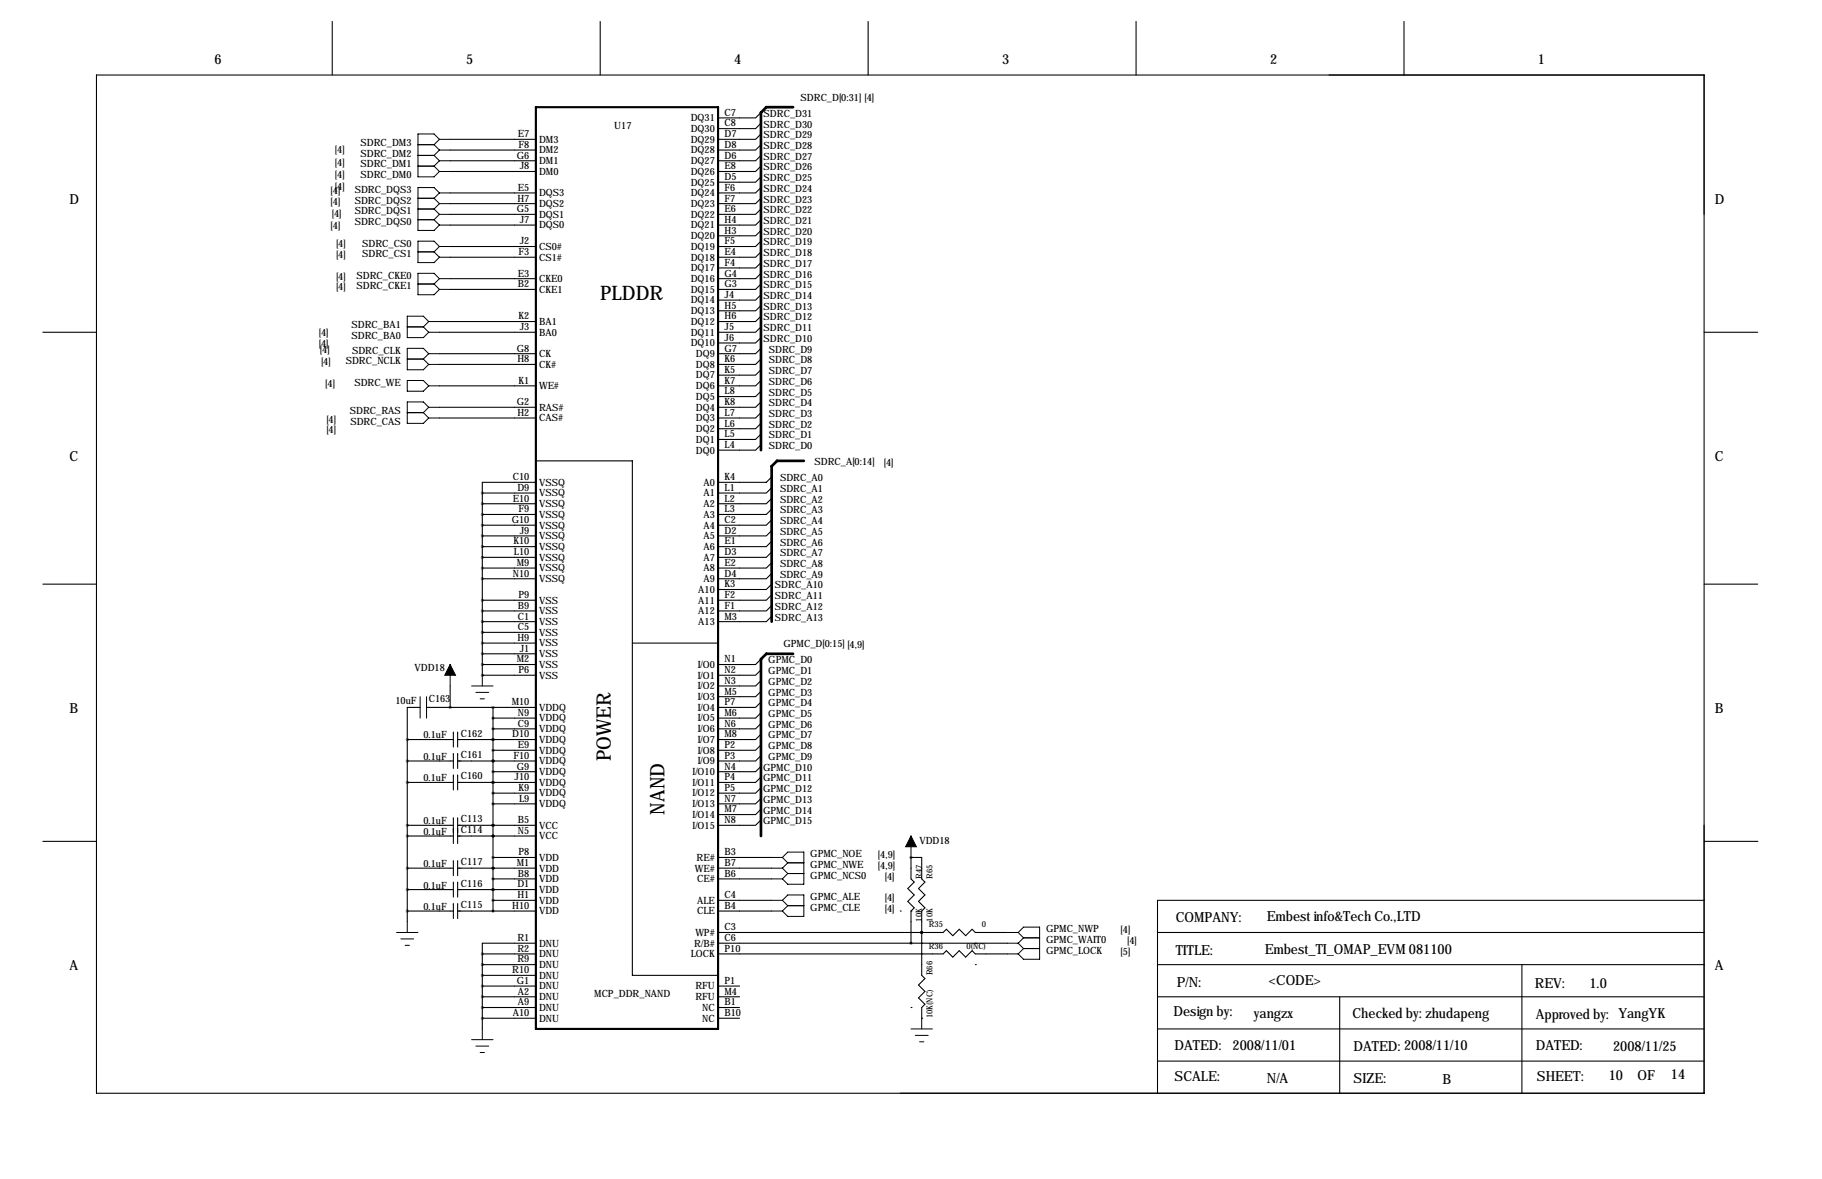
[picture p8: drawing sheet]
<svg xmlns="http://www.w3.org/2000/svg" width="432mm" height="279mm" viewBox="0 0 432 279" stroke-linecap="round" stroke-linejoin="round" font-family="sans-serif">
<g fill="none" stroke="#000" stroke-width=".25">
<path d="M22.9 17.8h381v241.3h-381zM78.7 5.1v12.7M142.2 5.1v12.7M205.7 5.1v12.7M269.2 5.1v12.7M332.7 5.1v12.7M106.7 38.1h20.3M106.7 33h20.3M106.7 35.6h20.3M180.3 39.4l-1.2 1.2h-8.9M180.3 36.8l-1.2 1.3h-8.9M180.3 34.3l-1.2 1.3h-8.9"/>
<path d="M180.3 31.8l-1.2 1.2h-8.9M180.3 29.2l-1.2 1.3h-8.9M180.3 26.7l-1.2 1.2h-8.9M106.7 45.7h20.3M106.7 50.8h20.3M106.7 40.6h20.3M106.7 58.4h20.3M106.7 48.3h20.3M106.7 53.3h20.3M180.3 59.7l-1.2 1.3h-8.9M180.3 57.2l-1.2 1.2h-8.9M180.3 54.6l-1.2 1.3h-8.9"/>
<path d="M180.3 52.1l-1.2 1.2h-8.9M180.3 49.5l-1.2 1.3h-8.9M180.3 47l-1.2 1.3h-8.9M180.3 44.4l-1.2 1.3h-8.9M180.3 41.9l-1.2 1.3h-8.9M10.2 78.7h12.7M104.1 78.7h22.9M104.1 76.2h22.9M106.7 68.6h20.3M106.7 66h20.3M106.7 61h20.3M180.3 77.5l-1.2 1.2h-8.9"/>
<path d="M180.3 74.9l-1.2 1.3h-8.9M180.3 72.4l-1.2 1.3h-8.9M180.3 69.8l-1.2 1.3h-8.9M180.3 67.3l-1.2 1.3h-8.9M180.3 64.8l-1.2 1.2h-8.9M180.3 62.2l-1.2 1.3h-8.9M403.9 78.7h12.7M104.1 96.5h22.9M104.1 83.8h22.9M104.1 99.1h22.9M104.1 86.4h22.9M104.1 91.4h22.9"/>
<path d="M180.3 97.8l-1.2 1.3h-8.9M180.3 95.2l-1.2 1.3h-8.9M180.3 92.7l-1.2 1.3h-8.9M180.3 90.2l-1.2 1.2h-8.9M180.3 87.6l-1.2 1.3h-8.9M180.3 85.1l-1.2 1.3h-8.9M180.3 82.5l-1.2 1.3h-8.9M180.3 80l-1.2 1.3h-8.9M114.3 116.8h12.7M114.3 119.4h12.7M114.3 116.8v43.2M127 114.3h-12.7v2.5"/>
<path d="M127 109.2h22.9v121.9h20.3M180.3 105.4l-1.2 1.3h-8.9M180.3 102.9l-1.2 1.2h-8.9M180.3 100.3l-1.2 1.3h-8.9M182.9 115.6l-1.3 1.2h-11.4M182.9 118.1l-1.3 1.3h-11.4M182.9 113l-1.3 1.3h-11.4M10.2 138.4h12.7M114.3 124.5h12.7M114.3 127h12.7M114.3 132.1h12.7M114.3 137.2h12.7"/>
<path d="M114.3 129.5h12.7M114.3 134.6h12.7M114.3 121.9h12.7M182.9 120.7l-1.3 1.2h-11.4M182.9 123.2l-1.3 1.3h-11.4M182.9 125.7l-1.3 1.3h-11.4M182.9 128.3l-1.3 1.2h-11.4M182.9 130.8l-1.3 1.3h-11.4M182.9 133.3l-1.3 1.3h-11.4M182.9 135.9l-1.3 1.3h-11.4M182.9 138.4l-1.3 1.3h-11.4M403.9 138.4h12.7"/>
<path d="M114.3 152.4h12.7M114.3 144.8h12.7M114.3 147.3h12.7M114.3 149.9h12.7M114.3 142.2h12.7M114.3 154.9h12.7M114.3 157.5h12.7M149.9 152.4h20.3M180.3 156.2l-1.2 1.3h-8.9M180.3 158.8l-1.2 1.2h-8.9M182.9 141l-1.3 1.2h-11.4M182.9 143.5l-1.3 1.3h-11.4"/>
<path d="M182.9 146l-1.3 1.3h-11.4M96.5 175.3h10.9M99.6 167.6h-3.1v50.8M101.1 167.6h25.9M106.7 162.6v5M107.4 173.5v3.5M107.4 178.6v3.5M108.5 175.3h18.5M108.5 173.5v3.5M108.5 178.6v3.5M114.3 160h.1M114.3 160h12.7"/>
<path d="M116.8 175.3h.1M116.8 172.7h10.2M116.8 177.8h10.2M116.8 170.2h10.2M116.8 167.6v48.3M180.3 161.3l-1.2 1.3h-8.9M180.3 163.8l-1.2 1.3h-8.9M180.3 166.4l-1.2 1.2h-8.9M180.3 168.9l-1.2 1.3h-8.9M180.3 171.4l-1.2 1.3h-8.9M180.3 174l-1.2 1.3h-8.9M180.3 176.5l-1.2 1.3h-8.9"/>
<path d="M180.3 179.1l-1.2 1.2h-8.9M10.2 199.4h12.7M96.5 195.6h10.9M96.5 180.3h10.9M96.5 185.4h10.9M96.5 198.1h10.9M107.4 183.6v3.6M107.4 193.8v6.1M108.5 195.6h18.5M108.5 180.3h18.5M108.5 185.4h18.5M108.5 198.1h18.5"/>
<path d="M108.5 183.6v3.6M108.5 193.8v6.1M116.8 180.3h.1M116.8 185.4h.1M116.8 195.6h.1M116.8 198.1h.1M116.8 182.9h10.2M116.8 188h10.2M116.8 190.5h10.2M180.3 181.6l-1.2 1.3h-8.9M180.3 184.1l-1.2 1.3h-8.9M180.3 186.7l-1.2 1.3h-8.9"/>
<path d="M180.3 189.2l-1.2 1.3h-8.9M180.3 191.8l-1.2 1.2h-8.9M180.3 194.3l-1.2 1.3h-8.9M403.9 199.4h12.7M96.5 215.9h10.9M96.5 205.7h10.9M96.5 210.8h10.9M107.4 204v3.5M107.4 209v3.6M107.4 214.1v3.6M108.5 215.9h18.5M108.5 205.7h18.5"/>
<path d="M108.5 210.8h18.5M108.5 204v3.5M108.5 209v3.6M108.5 214.1v3.6M116.8 205.7h.1M116.8 210.8h.1M116.8 213.4h10.2M116.8 203.2h10.2M116.8 208.3h10.2M170.2 213.4h12.7M170.2 203.2h12.7M170.2 215.9h12.7"/>
<path d="M170.2 208.3h12.7M170.2 205.7h12.7M213.4 215.9h.1M215.9 215.9h.1M215.9 203.2h2.5v5.1l.8 .7-1.5 1.6 1.5 1.5-1.5 1.5 1.5 1.5-.8 .8v15.2l.8 .8-1.5 1.5 1.5 1.5-1.5 1.6 1.5 1.5-.8 .8v2.5M215.9 203.2h.1M215.9 203.2v5.1l.8 .7-1.6 1.6 1.6 1.5-1.6 1.5 1.6 1.5-.8 .8M215.9 215.9v7.6M403.9 213.4h-129.6v45.7M114.3 236.2h12.7M114.3 228.6h12.7M114.3 231.1h12.7"/>
<path d="M114.3 238.8h12.7M114.3 233.7h12.7M114.3 226.1h12.7M114.3 226.1v17.7M127 223.5h-12.7v2.6M170.2 236.2h5.1M170.2 221h53.3l.8-.8 1.5 1.5 1.5-1.5 1.6 1.5 1.5-1.5 .7 .8h7.7M170.2 238.8h5.1M170.2 223.5h68.6M170.2 233.7h5.1M170.2 226.1h53.3l.8-.8 1.5 1.5 1.5-1.5 1.6 1.5 1.5-1.5 .7 .8h7.7M215.9 238.8h.1"/>
<path d="M218.4 221h.1M231.1 228.6h.1M231.1 223.5h.1M274.3 236.2h129.6M274.3 228.6h129.6M274.3 221h129.6M317.5 236.2v22.9M360.7 228.6v30.5M114.3 241.3h12.7M170.2 241.3h5.1M218.4 241.3h.1M274.3 251.5h129.6"/>
<path d="M274.3 243.8h129.6"/>
</g>
<path d="M127 25.4h43.2v218.4h-43.2z" fill="none" stroke="#000" stroke-width=".51"/>
<g fill="none" stroke="#000" stroke-width=".24">
<path d="M99.1 39.4h3.8M99.1 36.8h3.8M99.1 34.3h3.8M102.9 39.4l1.2 1.2M102.9 36.8l1.2 1.3M102.9 34.3l1.2 1.3M104.1 33l-1.2-1.2h-3.8v10.1h3.8l1.2-1.3M104.1 38.1h2.6M104.1 38.1l-1.2 1.3M104.1 35.6h2.6M104.1 35.6l-1.2 1.2M104.1 33h2.6"/>
<path d="M104.1 33l-1.2 1.3M99.1 49.5h3.8M99.1 52.1h3.8M99.1 47h3.8M99.1 59.7h3.8M102.9 49.5l1.2 1.3M102.9 47l1.2 1.3M102.9 52.1l1.2 1.2M102.9 59.7l1.2 1.3M104.1 50.8h2.6M104.1 45.7l-1.2-1.3h-3.8v10.2h3.8l1.2-1.3M104.1 58.4l-1.2-1.2h-3.8v5h3.8l1.2-1.2"/>
<path d="M104.1 50.8l-1.2 1.3M104.1 48.3h2.6M104.1 48.3l-1.2 1.2M104.1 45.7h2.6M104.1 45.7l-1.2 1.3M104.1 53.3h2.6M104.1 40.6h2.6M104.1 58.4h2.6M104.1 58.4l-1.2 1.3M96.5 77.5h3.8M99.1 67.3h3.8M100.3 77.5l1.3 1.2"/>
<path d="M101.6 76.2l-1.3-1.3h-3.8v5.1h3.8l1.3-1.3M101.6 78.7h2.5M101.6 76.2h2.5M101.6 76.2l-1.3 1.3M102.9 67.3l1.2 1.3M104.1 66l-1.2-1.2h-3.8v5h3.8l1.2-1.2M104.1 61h2.6M104.1 66h2.6M104.1 66l-1.2 1.3M104.1 68.6h2.6M96.5 97.8h3.8M96.5 90.2h3.8l1.3 1.2-1.3 1.3h-3.8z"/>
<path d="M96.5 85.1h3.8M100.3 97.8l1.3 1.3M100.3 85.1l1.3 1.3M101.6 99.1h2.5M101.6 83.8l-1.3-1.3h-3.8v5.1h3.8l1.3-1.2M101.6 96.5l-1.3-1.3h-3.8v5.1h3.8l1.3-1.2M101.6 96.5h2.5M101.6 96.5l-1.3 1.3M101.6 83.8h2.5M101.6 83.8l-1.3 1.3M101.6 86.4h2.5M101.6 91.4h2.5"/>
<path d="M106.7 157.5v5.1M99.6 165.1v5.1M101.1 165.1v5.1M111.8 162.6h5M112.8 164.1h3M113.8 165.6h1M114.3 160v2.6M215.9 198.1v5.1M96.5 218.4v2.6M182.9 203.2h2.5M182.9 205.7h2.5M182.9 208.3h2.5"/>
<path d="M182.9 213.4h2.5M182.9 215.9h2.5M185.4 203.2l1.3 1.3M185.4 203.2l1.3-1.3h3.8v7.6h-3.8l-1.3-1.2M185.4 213.4l1.3-1.3h3.8v5.1h-3.8l-1.3-1.3M185.4 205.7l1.3 1.3M185.4 213.4l1.3 1.2M186.7 204.5h3.8M186.7 207h3.8M186.7 204.5l-1.3 1.2M186.7 207l-1.3 1.3M186.7 214.6h3.8"/>
<path d="M186.7 214.6l-1.3 1.3M94 221h5.1M95 222.5h3M96 224h1M238.8 221h2.5M238.8 223.5h2.5M238.8 226.1h2.5M241.3 223.5l1.3 1.3M241.3 221l1.3-1.3h3.8v7.6h-3.8l-1.3-1.2M241.3 221l1.3 1.2M242.6 224.8h3.8M242.6 222.2h3.8"/>
<path d="M242.6 222.2l-1.3 1.3M242.6 224.8l-1.3 1.3M111.8 246.4h5M112.8 247.9h3M113.8 249.4h1M114.3 243.8v2.6M215.9 243.8h5.1M216.9 245.4h3.1M217.9 246.9h1M218.4 241.3v2.5"/>
</g>
<path d="M106.7 157.5l1.2 2.5h-2.5zM215.9 198.1l1.3 2.6h-2.6z" fill="#000" stroke="#000" stroke-width=".24"/>
<path d="M116.8 213.4a.05 .05 0 0 0 .1 0 .05 .05 0 0 0-.1 0zM116.8 210.8a.05 .05 0 0 0 .1 0 .05 .05 0 0 0-.1 0zM116.8 208.3a.05 .05 0 0 0 .1 0 .05 .05 0 0 0-.1 0zM116.8 205.7a.05 .05 0 0 0 .1 0 .05 .05 0 0 0-.1 0zM116.8 203.2a.05 .05 0 0 0 .1 0 .05 .05 0 0 0-.1 0zM116.8 198.1a.05 .05 0 0 0 .1 0 .05 .05 0 0 0-.1 0zM116.8 195.6a.05 .05 0 0 0 .1 0 .05 .05 0 0 0-.1 0zM116.8 190.5a.05 .05 0 0 0 .1 0 .05 .05 0 0 0-.1 0zM116.8 188a.05 .05 0 0 0 .1 0 .05 .05 0 0 0-.1 0zM116.8 185.4a.05 .05 0 0 0 .1 0 .05 .05 0 0 0-.1 0zM116.8 182.9a.05 .05 0 0 0 .1 0 .05 .05 0 0 0-.1 0zM116.8 180.3a.05 .05 0 0 0 .1 0 .05 .05 0 0 0-.1 0zM116.8 177.8a.05 .05 0 0 0 .1 0 .05 .05 0 0 0-.1 0zM116.8 175.3a.05 .05 0 0 0 .1 0 .05 .05 0 0 0-.1 0zM116.8 172.7a.05 .05 0 0 0 .1 0 .05 .05 0 0 0-.1 0zM116.8 170.2a.05 .05 0 0 0 .1 0 .05 .05 0 0 0-.1 0zM116.8 175.3a.05 .05 0 0 0 .1 0 .05 .05 0 0 0-.1 0zM116.8 180.3a.05 .05 0 0 0 .1 0 .05 .05 0 0 0-.1 0zM116.8 185.4a.05 .05 0 0 0 .1 0 .05 .05 0 0 0-.1 0zM116.8 195.6a.05 .05 0 0 0 .1 0 .05 .05 0 0 0-.1 0zM116.8 198.1a.05 .05 0 0 0 .1 0 .05 .05 0 0 0-.1 0zM116.8 205.7a.05 .05 0 0 0 .1 0 .05 .05 0 0 0-.1 0zM116.8 210.8a.05 .05 0 0 0 .1 0 .05 .05 0 0 0-.1 0zM116.8 215.9a.05 .05 0 0 0 .1 0 .05 .05 0 0 0-.1 0zM116.8 167.6a.05 .05 0 0 0 .1 0 .05 .05 0 0 0-.1 0zM218.4 221a.05 .05 0 0 0 .1 0 .05 .05 0 0 0-.1 0zM218.4 221a.05 .05 0 0 0 .1 0 .05 .05 0 0 0-.1 0z" fill="#000" stroke="#000" stroke-width=".63"/>
<path d="M188 25.4h-6.4l-1.3 1.3v80M190.5 109.2h-6.4l-1.2 1.3v36.8M188 154.9h-6.4l-1.3 1.3v41.9" fill="none" stroke="#000" stroke-width=".63"/>
<g font-size="4.7">
<text x="142.2" y="71.1">PLDDR</text>
<text x="144.8" y="170.3" transform="rotate(-90 144.8 170.3)">ER</text>
<text x="144.8" y="180.3" transform="rotate(-90 144.8 180.3)">POW</text>
<text x="157.5" y="193" transform="rotate(-90 157.5 193)">NAND</text>
</g>
<g font-size="3.3">
<text x="50.8" y="15.2">6</text>
<text x="110.5" y="15.2">5</text>
<text x="174" y="15.2">4</text>
<text x="237.5" y="15.2">3</text>
<text x="301" y="15.2">2</text>
<text x="364.5" y="15.2">1</text>
<text x="16.5" y="48.3">D</text>
<text x="406.4" y="48.3">D</text>
<text x="16.5" y="109.2">C</text>
<text x="406.4" y="109.2">C</text>
<text x="16.5" y="168.9">B</text>
<text x="406.4" y="168.9">B</text>
<text x="278.6" y="218.4">COMPANY:</text>
<text x="300.2" y="218.2">Embest info&amp;Tech Co.,LTD</text>
<text x="278.6" y="226.3">TITLE:</text>
<text x="299.7" y="226.1">Embest_TI_OMAP_EVM 081100</text>
<text x="16.5" y="229.9">A</text>
<text x="278.9" y="233.9">P/N:</text>
<text x="300.7" y="233.4">&lt;CODE&gt;</text>
<text x="406.4" y="229.9">A</text>
<text x="363.7" y="234.2">REV:</text>
<text x="376.7" y="234.2">1.0</text>
<text x="278.1" y="240.8">Design by:</text>
<text x="297.2" y="241.3">yangzx</text>
<text x="320.5" y="241.3">Checked by: zhudapeng</text>
<text x="364" y="241.6">Approved by: YangYK</text>
<text x="278.4" y="248.9">DATED:</text>
<text x="292.1" y="248.9">2008/11/01</text>
<text x="320.8" y="249.2">DATED: 2008/11/10</text>
<text x="364" y="248.9">DATED:</text>
<text x="382.3" y="249">2008/11/25</text>
<text x="278.4" y="256.3">SCALE:</text>
<text x="300.2" y="256.6">N/A</text>
<text x="320.8" y="256.5">SIZE:</text>
<text x="341.9" y="256.9">B</text>
<text x="364.2" y="256.3">SHEET:</text>
<text x="381.3" y="255.9">10</text>
<text x="388.1" y="256">OF</text>
<text x="396" y="255.6">14</text>
</g>
<g font-size="2.4">
<text x="189.7" y="23.9">SDRC_D[0:31] [4]</text>
<text x="163.7" y="28.7">DQ31</text>
<text x="171.7" y="27.4">C7</text>
<text x="171.7" y="30">C8</text>
<text x="181" y="27.7">SDRC_D31</text>
<text x="85.4" y="34.6">SDRC_DM3</text>
<text x="122.8" y="32.5">E7</text>
<text x="122.9" y="35.1">F8</text>
<text x="127.8" y="33.8">DM3</text>
<text x="145.6" y="30.6">U17</text>
<text x="163.7" y="31.3">DQ30</text>
<text x="163.7" y="33.8">DQ29</text>
<text x="171.7" y="32.5">D7</text>
<text x="171.7" y="35.1">D8</text>
<text x="181" y="35.3">SDRC_D28</text>
<text x="181" y="32.8">SDRC_D29</text>
<text x="181" y="30.2">SDRC_D30</text>
<text x="79.4" y="39.3">[4]</text>
<text x="79.4" y="36.3">[4]</text>
<text x="85.4" y="39.7">SDRC_DM1</text>
<text x="85.4" y="37.1">SDRC_DM2</text>
<text x="122.5" y="37.6">G6</text>
<text x="123.2" y="40.1">J8</text>
<text x="127.8" y="36.4">DM2</text>
<text x="127.8" y="38.9">DM1</text>
<text x="127.8" y="41.4">DM0</text>
<text x="163.7" y="38.9">DQ27</text>
<text x="163.7" y="36.4">DQ28</text>
<text x="163.7" y="41.4">DQ26</text>
<text x="171.7" y="37.6">D6</text>
<text x="171.7" y="40.1">E8</text>
<text x="181" y="40.4">SDRC_D26</text>
<text x="181" y="37.8">SDRC_D27</text>
<text x="78.4" y="45.9">[4]</text>
<text x="79.4" y="44.9">[4]</text>
<text x="79.4" y="42.1">[4]</text>
<text x="84.1" y="45.7">SDRC_DQS3</text>
<text x="85.4" y="42.2">SDRC_DM0</text>
<text x="122.6" y="47.8">H7</text>
<text x="122.8" y="45.2">E5</text>
<text x="127.8" y="46.5">DQS3</text>
<text x="163.7" y="44">DQ25</text>
<text x="163.7" y="46.5">DQ24</text>
<text x="171.7" y="42.7">D5</text>
<text x="171.7" y="45.2">F6</text>
<text x="171.7" y="47.8">F7</text>
<text x="181" y="45.5">SDRC_D24</text>
<text x="181" y="42.9">SDRC_D25</text>
<text x="78.4" y="48.7">[4]</text>
<text x="78.6" y="51.5">[4]</text>
<text x="84.1" y="50.8">SDRC_DQS1</text>
<text x="84.1" y="48.3">SDRC_DQS2</text>
<text x="84.1" y="53.3">SDRC_DQS0</text>
<text x="122.5" y="50.3">G5</text>
<text x="123.2" y="52.8">J7</text>
<text x="127.8" y="51.6">DQS1</text>
<text x="127.8" y="49.1">DQS2</text>
<text x="163.7" y="51.6">DQ22</text>
<text x="163.7" y="49.1">DQ23</text>
<text x="171.7" y="50.3">E6</text>
<text x="171.7" y="52.8">H4</text>
<text x="181" y="53.1">SDRC_D21</text>
<text x="181" y="50.5">SDRC_D22</text>
<text x="181" y="48">SDRC_D23</text>
<text x="78.4" y="54.3">[4]</text>
<text x="79.6" y="58.6">[4]</text>
<text x="85.9" y="58.4">SDRC_CS0</text>
<text x="123.2" y="57.9">J2</text>
<text x="127.8" y="59.2">CS0#</text>
<text x="127.8" y="54.1">DQS0</text>
<text x="163.7" y="59.2">DQ19</text>
<text x="163.7" y="56.7">DQ20</text>
<text x="163.7" y="54.1">DQ21</text>
<text x="171.7" y="57.9">F5</text>
<text x="171.7" y="55.4">H3</text>
<text x="181" y="58.2">SDRC_D19</text>
<text x="181" y="55.6">SDRC_D20</text>
<text x="79.6" y="61.2">[4]</text>
<text x="85.9" y="61">SDRC_CS1</text>
<text x="122.8" y="65.5">E3</text>
<text x="122.9" y="60.5">F3</text>
<text x="127.8" y="61.8">CS1#</text>
<text x="163.7" y="61.8">DQ18</text>
<text x="163.7" y="64.3">DQ17</text>
<text x="171.7" y="60.5">E4</text>
<text x="171.7" y="63">F4</text>
<text x="171.7" y="65.5">G4</text>
<text x="181" y="65.8">SDRC_D16</text>
<text x="181" y="63.2">SDRC_D17</text>
<text x="181" y="60.7">SDRC_D18</text>
<text x="79.6" y="66.2">[4]</text>
<text x="79.6" y="68.8">[4]</text>
<text x="84.5" y="66">SDRC_CKE0</text>
<text x="84.5" y="68.6">SDRC_CKE1</text>
<text x="122.8" y="68.1">B2</text>
<text x="127.8" y="69.4">CKE1</text>
<text x="127.8" y="66.8">CKE0</text>
<text x="163.7" y="69.4">DQ15</text>
<text x="163.7" y="66.8">DQ16</text>
<text x="163.7" y="71.9">DQ14</text>
<text x="171.7" y="68.1">G3</text>
<text x="171.7" y="70.6">J4</text>
<text x="181" y="70.9">SDRC_D14</text>
<text x="181" y="68.3">SDRC_D15</text>
<text x="83.3" y="77.8">SDRC_BA1</text>
<text x="122.9" y="75.7">K2</text>
<text x="127.8" y="77">BA1</text>
<text x="163.7" y="74.5">DQ13</text>
<text x="163.7" y="77">DQ12</text>
<text x="171.7" y="73.2">H5</text>
<text x="171.7" y="75.7">H6</text>
<text x="181" y="75.9">SDRC_D12</text>
<text x="181" y="73.4">SDRC_D13</text>
<text x="75.6" y="82.3">[4]</text>
<text x="75.6" y="79.7">[4]</text>
<text x="75.8" y="83.7">[4]</text>
<text x="83.3" y="80.3">SDRC_BA0</text>
<text x="83.4" y="83.8">SDRC_CLK</text>
<text x="122.5" y="83.3">G8</text>
<text x="123.2" y="78.2">J3</text>
<text x="127.8" y="79.5">BA0</text>
<text x="163.7" y="79.5">DQ11</text>
<text x="163.7" y="82.1">DQ10</text>
<text x="171.7" y="83.3">G7</text>
<text x="171.7" y="78.2">J5</text>
<text x="171.7" y="80.8">J6</text>
<text x="181" y="81">SDRC_D10</text>
<text x="181" y="78.5">SDRC_D11</text>
<text x="182.2" y="83.6">SDRC_D9</text>
<text x="76.1" y="86.5">[4]</text>
<text x="82" y="86.4">SDRC_NCLK</text>
<text x="122.6" y="85.9">H8</text>
<text x="127.8" y="84.6">CK</text>
<text x="127.8" y="87.2">CK#</text>
<text x="164.9" y="84.6">DQ9</text>
<text x="164.9" y="89.7">DQ7</text>
<text x="164.9" y="87.2">DQ8</text>
<text x="171.7" y="88.4">K5</text>
<text x="171.7" y="85.9">K6</text>
<text x="182.2" y="88.6">SDRC_D7</text>
<text x="182.2" y="86.1">SDRC_D8</text>
<text x="77.1" y="91.6">[4]</text>
<text x="84" y="91.4">SDRC_W</text>
<text x="93.5" y="91.4">E</text>
<text x="122.9" y="90.9">K1</text>
<text x="127.8" y="92.2">W</text>
<text x="129.8" y="92.2">E#</text>
<text x="164.9" y="92.2">DQ6</text>
<text x="164.9" y="94.8">DQ5</text>
<text x="171.7" y="90.9">K7</text>
<text x="171.7" y="93.5">L8</text>
<text x="182.2" y="93.7">SDRC_D5</text>
<text x="182.2" y="91.2">SDRC_D6</text>
<text x="77.3" y="100.3">[4]</text>
<text x="82.9" y="98.1">SDRC_RAS</text>
<text x="83" y="100.6">SDRC_CAS</text>
<text x="122.5" y="96">G2</text>
<text x="122.6" y="98.6">H2</text>
<text x="127.8" y="97.3">RAS#</text>
<text x="127.8" y="99.9">CAS#</text>
<text x="164.9" y="97.3">DQ4</text>
<text x="164.9" y="99.9">DQ3</text>
<text x="171.7" y="96">K8</text>
<text x="171.7" y="101.1">L6</text>
<text x="171.7" y="98.6">L7</text>
<text x="182.2" y="101.3">SDRC_D2</text>
<text x="182.2" y="98.8">SDRC_D3</text>
<text x="182.2" y="96.3">SDRC_D4</text>
<text x="77.3" y="102.6">[4]</text>
<text x="164.9" y="107.5">DQ0</text>
<text x="164.9" y="104.9">DQ1</text>
<text x="164.9" y="102.4">DQ2</text>
<text x="171.7" y="106.2">L4</text>
<text x="171.7" y="103.6">L5</text>
<text x="182.2" y="106.4">SDRC_D0</text>
<text x="182.2" y="103.9">SDRC_D1</text>
<text x="121.5" y="113.8">C10</text>
<text x="171.7" y="113.8">K4</text>
<text x="193" y="110.2">SDRC_A[0:14]</text>
<text x="209.4" y="110.3">[4]</text>
<text x="121.5" y="118.9">E10</text>
<text x="122.6" y="116.3">D9</text>
<text x="127.8" y="115.1">VSSQ</text>
<text x="127.8" y="117.6">VSSQ</text>
<text x="166.7" y="115.1">A0</text>
<text x="166.7" y="117.6">A1</text>
<text x="171.7" y="116.3">L1</text>
<text x="171.7" y="118.9">L2</text>
<text x="184.9" y="114">SDRC_A0</text>
<text x="184.9" y="116.6">SDRC_A1</text>
<text x="184.9" y="119.1">SDRC_A2</text>
<text x="121.3" y="124">G10</text>
<text x="122.9" y="121.4">F9</text>
<text x="127.8" y="120.2">VSSQ</text>
<text x="127.8" y="122.7">VSSQ</text>
<text x="127.8" y="125.3">VSSQ</text>
<text x="166.7" y="125.3">A4</text>
<text x="166.7" y="120.2">A2</text>
<text x="166.7" y="122.7">A3</text>
<text x="171.7" y="124">C2</text>
<text x="171.7" y="121.4">L3</text>
<text x="184.9" y="121.7">SDRC_A3</text>
<text x="184.9" y="124.2">SDRC_A4</text>
<text x="121.7" y="129">K10</text>
<text x="121.8" y="131.6">L10</text>
<text x="123.2" y="126.5">J9</text>
<text x="127.8" y="127.8">VSSQ</text>
<text x="127.8" y="130.3">VSSQ</text>
<text x="166.7" y="127.8">A5</text>
<text x="166.7" y="130.3">A6</text>
<text x="171.7" y="126.5">D2</text>
<text x="171.7" y="131.6">D3</text>
<text x="171.7" y="129">E1</text>
<text x="184.9" y="126.7">SDRC_A5</text>
<text x="184.9" y="129.3">SDRC_A6</text>
<text x="184.9" y="131.8">SDRC_A7</text>
<text x="121.5" y="136.7">N10</text>
<text x="122.5" y="134.1">M9</text>
<text x="127.8" y="132.9">VSSQ</text>
<text x="127.8" y="135.4">VSSQ</text>
<text x="127.8" y="138">VSSQ</text>
<text x="166.7" y="132.9">A7</text>
<text x="166.7" y="138">A9</text>
<text x="166.7" y="135.4">A8</text>
<text x="171.7" y="136.7">D4</text>
<text x="171.7" y="134.1">E2</text>
<text x="184.9" y="134.4">SDRC_A8</text>
<text x="184.9" y="136.9">SDRC_A9</text>
<text x="122.9" y="141.7">P9</text>
<text x="127.8" y="143">VSS</text>
<text x="165.5" y="143">A11</text>
<text x="165.5" y="140.5">A10</text>
<text x="171.7" y="141.7">F2</text>
<text x="171.7" y="139.2">K3</text>
<text x="183.7" y="139.4">SDRC_A10</text>
<text x="183.7" y="142">SDRC_A11</text>
<text x="122.8" y="144.3">B9</text>
<text x="122.8" y="146.8">C1</text>
<text x="122.8" y="149.4">C5</text>
<text x="127.8" y="145.6">VSS</text>
<text x="127.8" y="148.1">VSS</text>
<text x="165.5" y="145.6">A12</text>
<text x="165.5" y="148.1">A13</text>
<text x="171.7" y="144.3">F1</text>
<text x="171.7" y="146.8">M3</text>
<text x="183.7" y="144.5">SDRC_A12</text>
<text x="183.7" y="147.1">SDRC_A13</text>
<text x="122.6" y="151.9">H9</text>
<text x="123.2" y="154.4">J1</text>
<text x="127.8" y="150.7">VSS</text>
<text x="127.8" y="153.2">VSS</text>
<text x="127.8" y="155.7">VSS</text>
<text x="185.7" y="153.4">GPMC_D[0:15][4,9]</text>
<text x="98.3" y="159">VDD18</text>
<text x="122.5" y="157">M2</text>
<text x="122.9" y="159.5">P6</text>
<text x="127.8" y="158.3">VSS</text>
<text x="127.8" y="160.8">VSS</text>
<text x="165.3" y="158.3">I/O0</text>
<text x="165.3" y="160.8">I/O1</text>
<text x="171.7" y="157">N1</text>
<text x="171.7" y="159.5">N2</text>
<text x="182.1" y="157.2">GPMC_D0</text>
<text x="182.1" y="159.8">GPMC_D1</text>
<text x="93.7" y="166.9">10uF</text>
<text x="101.6" y="166.4">C163</text>
<text x="121.3" y="167.1">M10</text>
<text x="165.3" y="165.9">I/O3</text>
<text x="165.3" y="163.4">I/O2</text>
<text x="171.7" y="164.6">M5</text>
<text x="171.7" y="162.1">N3</text>
<text x="171.7" y="167.1">P7</text>
<text x="182.1" y="162.3">GPMC_D2</text>
<text x="182.1" y="164.8">GPMC_D3</text>
<text x="182.1" y="167.4">GPMC_D4</text>
<text x="122.8" y="172.2">C9</text>
<text x="122.8" y="169.7">N9</text>
<text x="127.8" y="173.5">VDDQ</text>
<text x="127.8" y="168.4">VDDQ</text>
<text x="127.8" y="171">VDDQ</text>
<text x="165.3" y="171">I/O5</text>
<text x="165.3" y="173.5">I/O6</text>
<text x="165.3" y="168.4">I/O4</text>
<text x="171.7" y="169.7">M6</text>
<text x="171.7" y="172.2">N6</text>
<text x="182.1" y="169.9">GPMC_D5</text>
<text x="182.1" y="172.5">GPMC_D6</text>
<text x="100.3" y="175">0.1uF</text>
<text x="109.2" y="179.6">C161</text>
<text x="109.2" y="174.6">C162</text>
<text x="121.4" y="174.8">D10</text>
<text x="121.7" y="179.8">F10</text>
<text x="122.8" y="177.3">E9</text>
<text x="127.8" y="176.1">VDDQ</text>
<text x="127.8" y="178.6">VDDQ</text>
<text x="165.3" y="176.1">I/O7</text>
<text x="165.3" y="178.6">I/O8</text>
<text x="171.7" y="174.8">M8</text>
<text x="171.7" y="177.3">P2</text>
<text x="171.7" y="179.8">P3</text>
<text x="182.1" y="175">GPMC_D7</text>
<text x="182.1" y="177.5">GPMC_D8</text>
<text x="100.3" y="185.2">0.1uF</text>
<text x="100.3" y="180.1">0.1uF</text>
<text x="109.2" y="184.7">C160</text>
<text x="121.9" y="184.9">J10</text>
<text x="122.5" y="182.4">G9</text>
<text x="127.8" y="181.1">VDDQ</text>
<text x="127.8" y="183.7">VDDQ</text>
<text x="164.1" y="183.7">I/O10</text>
<text x="165.3" y="181.1">I/O9</text>
<text x="171.7" y="182.4">N4</text>
<text x="171.7" y="184.9">P4</text>
<text x="180.8" y="182.6">GPMC_D10</text>
<text x="180.8" y="185.2">GPMC_D11</text>
<text x="182.1" y="180.1">GPMC_D9</text>
<text x="122.9" y="187.5">K9</text>
<text x="123" y="190">L9</text>
<text x="127.8" y="186.2">VDDQ</text>
<text x="127.8" y="188.8">VDDQ</text>
<text x="127.8" y="191.3">VDDQ</text>
<text x="164.1" y="191.3">I/O13</text>
<text x="164.1" y="186.2">I/O11</text>
<text x="164.1" y="188.8">I/O12</text>
<text x="171.7" y="190">N7</text>
<text x="171.7" y="187.5">P5</text>
<text x="180.8" y="187.7">GPMC_D12</text>
<text x="180.8" y="190.2">GPMC_D13</text>
<text x="100.3" y="195.3">0.1uF</text>
<text x="100.3" y="197.9">0.1uF</text>
<text x="109.2" y="194.9">C113</text>
<text x="109.2" y="197.4">C114</text>
<text x="122.8" y="195.1">B5</text>
<text x="122.8" y="197.6">N5</text>
<text x="127.8" y="196.4">VCC</text>
<text x="164.1" y="193.8">I/O14</text>
<text x="164.1" y="196.4">I/O15</text>
<text x="171.7" y="192.5">M7</text>
<text x="171.7" y="195.1">N8</text>
<text x="180.8" y="192.8">GPMC_D14</text>
<text x="180.8" y="195.3">GPMC_D15</text>
<text x="122.9" y="202.7">P8</text>
<text x="127.8" y="198.9">VCC</text>
<text x="127.8" y="204">VDD</text>
<text x="165.1" y="204">RE#</text>
<text x="171.7" y="202.7">B3</text>
<text x="192" y="203.2">GPMC_NOE</text>
<text x="208.1" y="203.4">[4,9]</text>
<text x="217.9" y="199.9">VDD18</text>
<text x="100.3" y="205.5">0.1uF</text>
<text x="109.2" y="205">C117</text>
<text x="122.5" y="205.2">M1</text>
<text x="122.8" y="207.8">B8</text>
<text x="127.8" y="209.1">VDD</text>
<text x="127.8" y="206.5">VDD</text>
<text x="164.7" y="206.5">W</text>
<text x="165.2" y="209.1">CE#</text>
<text x="166.7" y="206.5">E#</text>
<text x="171.7" y="207.8">B6</text>
<text x="171.7" y="205.2">B7</text>
<text x="192" y="205.7">GPMC_NW</text>
<text x="192" y="208.3">GPMC_NCS0</text>
<text x="203.2" y="205.7">E</text>
<text x="208.1" y="205.9">[4,9]</text>
<text x="209.7" y="208.5">[4]</text>
<text x="100.3" y="215.6">0.1uF</text>
<text x="100.3" y="210.6">0.1uF</text>
<text x="109.2" y="215.2">C115</text>
<text x="109.2" y="210.1">C116</text>
<text x="121.4" y="215.4">H10</text>
<text x="122.6" y="210.3">D1</text>
<text x="122.6" y="212.9">H1</text>
<text x="127.8" y="211.6">VDD</text>
<text x="127.8" y="214.2">VDD</text>
<text x="165.2" y="214.2">ALE</text>
<text x="171.7" y="215.4">B4</text>
<text x="171.7" y="212.9">C4</text>
<text x="192" y="213.4">GPMC_ALE</text>
<text x="192" y="215.9">GPMC_CLE</text>
<text x="209.7" y="213.6">[4]</text>
<text x="127.8" y="216.7">VDD</text>
<text x="164.8" y="221.8">W</text>
<text x="165.2" y="216.7">CLE</text>
<text x="166.8" y="221.8">P#</text>
<text x="171.7" y="220.5">C3</text>
<text x="209.7" y="216.1">[4]</text>
<text x="247.9" y="221">GPMC_NW</text>
<text x="259" y="221">P</text>
<text x="265.6" y="221.2">[4]</text>
<text x="122.6" y="223">R1</text>
<text x="122.6" y="225.6">R2</text>
<text x="127.8" y="224.3">DNU</text>
<text x="127.8" y="226.9">DNU</text>
<text x="163.7" y="226.9">LOCK</text>
<text x="164.5" y="224.3">R/B#</text>
<text x="171.7" y="223">C6</text>
<text x="171.7" y="225.6">P10</text>
<text x="247.9" y="223.5">GPMC_W</text>
<text x="247.9" y="226.1">GPMC_LOCK</text>
<text x="257.5" y="223.5">AIT0</text>
<text x="265.6" y="226.3">[5]</text>
<text x="267.1" y="223.7">[4]</text>
<text x="121.4" y="230.6">R10</text>
<text x="122.5" y="233.2">G1</text>
<text x="122.6" y="228.1">R9</text>
<text x="127.8" y="229.4">DNU</text>
<text x="127.8" y="231.9">DNU</text>
<text x="171.7" y="233.2">P1</text>
<text x="122.8" y="235.7">A2</text>
<text x="122.8" y="238.3">A9</text>
<text x="127.8" y="237">DNU</text>
<text x="127.8" y="239.6">DNU</text>
<text x="127.8" y="234.5">DNU</text>
<text x="140.8" y="236.3">MCP_DDR_NAND</text>
<text x="164.8" y="237">RFU</text>
<text x="164.8" y="234.5">RFU</text>
<text x="166.4" y="239.6">NC</text>
<text x="171.7" y="238.3">B1</text>
<text x="171.7" y="235.7">M4</text>
<text x="121.5" y="240.8">A10</text>
<text x="127.8" y="242.1">DNU</text>
<text x="166.4" y="242.1">NC</text>
<text x="171.7" y="240.8">B10</text>
</g>
<g font-size="2">
<text x="218.4" y="208.3" transform="rotate(-90 218.4 208.3)">R47</text>
<text x="221" y="208.3" transform="rotate(-90 221 208.3)">R65</text>
<text x="218.4" y="218.4" transform="rotate(-90 218.4 218.4)">10K</text>
<text x="220.1" y="219.8">R35</text>
<text x="221" y="218.4" transform="rotate(-90 221 218.4)">10K</text>
<text x="232.7" y="219.8">0</text>
<text x="220.1" y="224.8">R36</text>
<text x="229.1" y="224.8">0(NC)</text>
<text x="221" y="231.1" transform="rotate(-90 221 231.1)">R66</text>
<text x="221" y="241.3" transform="rotate(-90 221 241.3)">10K(NC)</text>
</g>
</svg>
